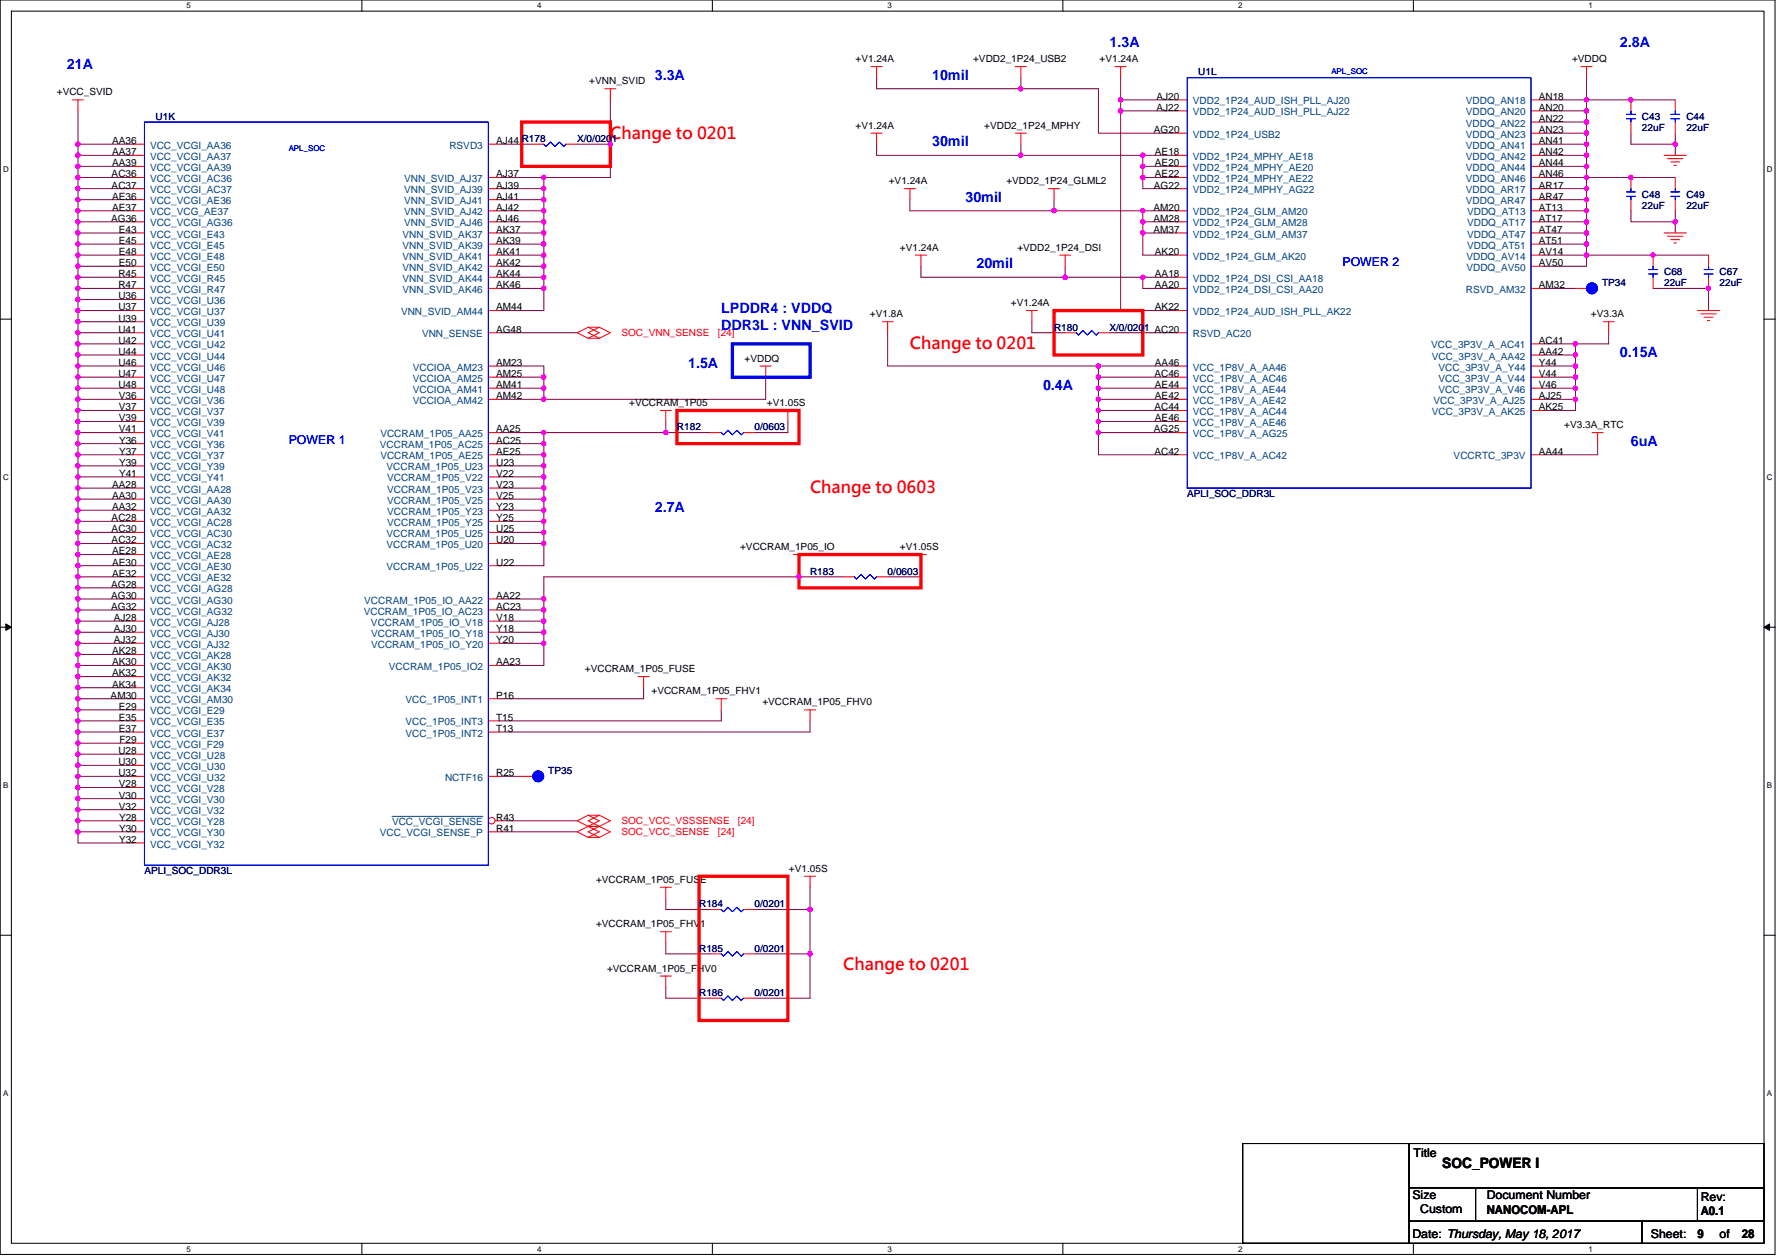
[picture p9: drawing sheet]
<svg xmlns="http://www.w3.org/2000/svg" width="297mm" height="210mm" viewBox="0 0 297 210" stroke-linecap="round" stroke-linejoin="round" font-family="sans-serif">
<path d="M0 0h296.7v209.7h-296.7zM1.9 1.9h293v206h-293z" fill="none" stroke="#000" stroke-width=".17"/>
<g fill="#fff">
<path d="M31.2 .2h.7v1.5h-.7z"/>
<path d="M31.2 208h.7v1.5h-.7z"/>
</g>
<path d="M60.5 0v1.9M60.5 207.9v1.8" fill="none" stroke="#000" stroke-width=".17"/>
<g fill="#fff">
<path d="M89.8 .2h.7v1.5h-.7z"/>
<path d="M89.8 208h.7v1.5h-.7z"/>
</g>
<path d="M119.1 0v1.9M119.1 207.9v1.8" fill="none" stroke="#000" stroke-width=".17"/>
<g fill="#fff">
<path d="M148.4 .2h.7v1.5h-.7z"/>
<path d="M148.4 208h.7v1.5h-.7z"/>
</g>
<path d="M177.7 0v1.9M177.7 207.9v1.8" fill="none" stroke="#000" stroke-width=".17"/>
<g fill="#fff">
<path d="M207 .2h.7v1.5h-.7z"/>
<path d="M207 208h.7v1.5h-.7z"/>
</g>
<path d="M236.3 0v1.9M236.3 207.9v1.8" fill="none" stroke="#000" stroke-width=".17"/>
<g fill="#fff">
<path d="M265.6 .2h.7v1.5h-.7z"/>
<path d="M265.6 208h.7v1.5h-.7z"/>
<path d="M.5 27.6h1v1.5h-1z"/>
<path d="M295.3 27.6h1v1.5h-1z"/>
<path d="M.5 79.1h1v1.5h-1z"/>
<path d="M295.3 79.1h1v1.5h-1z"/>
</g>
<path d="M0 53.4h1.9M294.9 53.4h1.8" fill="none" stroke="#000" stroke-width=".17"/>
<g fill="#fff">
<path d="M.5 130.6h.9v1.5h-.9z"/>
<path d="M295.3 130.6h.9v1.5h-.9z"/>
</g>
<path d="M0 104.9h1.9M294.9 104.9h1.8" fill="none" stroke="#000" stroke-width=".17"/>
<path d="M1 104.3l.9 .6-.9 .5zM294.9 104.9l.9-.6v1.1z" fill="#000" stroke="#000" stroke-width=".17"/>
<g fill="#fff">
<path d="M.5 182.1h.9v1.5h-.9z"/>
<path d="M295.3 182.1h.9v1.5h-.9z"/>
</g>
<path d="M0 156.4h1.9M294.9 156.4h1.8M207.7 191.2h27.8v16.7h-27.8zM235.5 198.6h11.2v5.6h-11.2zM235.5 191.2h59.4v7.4h-59.4zM246.7 198.6h48.2v5.6h-48.2zM283.7 198.6h11.2v5.6h-11.2zM235.5 204.2h39v3.7h-39zM274.5 204.2h20.4v3.7h-20.4z" fill="none" stroke="#000" stroke-width=".17"/>
<g fill="none" stroke="#800040" stroke-width=".17">
<path d="M13 18.5v5.6M102 16.7v7.4M146.5 13v1.8h24.1M170.6 14.8h13v7.5h13M170.6 13v1.8M187.3 16.7h9.3M187.3 13v3.7M187.3 16.7v1.8h9.3M187.3 18.5v33.4h9.3M257.8 18.5h7.4M257.8 16.7h7.4M265.2 18.5v1.9"/>
<path d="M265.2 13v3.7M265.2 16.7h14.8M265.2 16.7v1.8M13 24.1v1.9M13 24.1h9.3M13 26h9.3M13 27.8h9.3M13 29.7h9.3M13 31.5h9.3M13 33.4h9.3M13 35.2h9.3M13 37.1h9.3"/>
<path d="M13 38.9h9.3M13 26v1.8M13 27.8v1.9M13 29.7v1.8M13 31.5v1.9M13 33.4v1.8M13 35.2v1.9M13 37.1v1.8M13 38.9v1.9M83.5 29.7h7.4M83.5 31.5h7.4M83.5 33.4h7.4"/>
<path d="M83.5 35.2h7.4M83.5 37.1h7.4M83.5 38.9h7.4M83.5 24.1h5.5M90.9 29.7v1.8M90.9 31.5v1.9M90.9 33.4v1.8M90.9 35.2v1.9M90.9 38.9v1.9M90.9 37.1v1.8M96.5 24.1h5.5M102 24.1v5.6h-11.1"/>
<path d="M146.5 24.1v1.9h24.1M152.1 33.4v1.8h24.1M170.6 26h20.4v1.8M170.6 24.1v1.9M176.2 35.2h14.8v1.9M176.2 33.4v1.8M191 29.7v1.8h5.6M191 27.8v1.9M191 37.1v1.8M191 29.7h5.6M191 35.2h5.6M191 38.9v3.8h5.6"/>
<path d="M191 27.8h5.6M191 38.9h5.6M191 37.1h5.6M191 26h5.6M257.8 20.4h7.4M257.8 22.3h7.4M257.8 24.1h7.4M257.8 26h7.4M257.8 27.8h7.4M257.8 29.7h7.4M257.8 31.5h7.4M257.8 33.4h7.4"/>
<path d="M257.8 35.2h7.4M257.8 38.9h7.4M257.8 37.1h7.4M265.2 27.8v1.9M265.2 29.7v1.8M265.2 35.2v1.9M265.2 22.3v1.8M265.2 37.1v1.8M265.2 31.5v1.9M265.2 20.4v1.9M265.2 38.9v1.9M265.2 33.4v1.8"/>
<path d="M265.2 26v1.8M265.2 24.1v1.9M265.2 29.7h14.8M272.6 35.2v1.9h7.4M272.6 22.3v1.8h7.4v1.9M280 22.3v1.8M280 37.1v1.8M280 35.2v1.9M13 40.8h9.3M13 42.7h9.3M13 44.5h9.3M13 46.4h9.3"/>
<path d="M13 48.2h9.3M13 50.1h9.3M13 51.9h9.3M13 53.8h9.3M13 55.6h9.3M13 57.5h9.3M13 59.4h9.3M13 40.8v1.9M13 42.7v1.8M13 44.5v1.9M13 46.4v1.8M13 48.2v1.9"/>
<path d="M13 50.1v1.8M13 51.9v1.9M13 53.8v1.8M13 55.6v1.9M13 57.5v1.9M13 59.4v1.8M83.5 55.6h13M83.5 40.8h7.4M83.5 42.7h7.4M83.5 44.5h7.4M83.5 46.4h7.4M83.5 48.2h7.4"/>
<path d="M90.9 48.2v3.7h-7.4M90.9 40.8v1.9M90.9 42.7v1.8M90.9 44.5v1.9M90.9 46.4v1.8M148.4 55.6v5.6h35.2M153.9 44.5v1.9h24.2M172.5 53.8v1.8h5.6M178.1 44.5v1.9M178.1 46.4h12.9M185.5 55.6h11.1M191 46.4v1.8h5.6"/>
<path d="M191 46.4h5.6M257.8 40.8h7.4M257.8 42.7h7.4M257.8 48.2h5.6M257.8 57.5h5.6M257.8 59.4h5.6M263.4 57.5v1.9M263.4 59.4v1.8M265.2 40.8v1.9M265.2 42.7v1.8h-7.4M265.2 42.7h20.4M268.9 55.6v1.9h-5.5"/>
<path d="M276.3 48.2h9.3v3.7M13 61.2h9.3M13 63.1h9.3M13 64.9h9.3M13 66.8h9.3M13 68.6h9.3M13 70.5h9.3M13 72.3h9.3M13 74.2h9.3M13 76h9.3M13 77.9h9.3M13 79.7h9.3"/>
<path d="M13 61.2v1.9M13 63.1v1.8M13 64.9v1.9M13 66.8v1.8M13 68.6v1.9M13 70.5v1.8M13 72.3v1.9M13 74.2v1.8M13 76v1.9M13 77.9v1.8M13 79.7v1.9M83.5 61.2h7.4v1.9"/>
<path d="M83.5 66.8h7.4M83.5 64.9h7.4M83.5 63.1h7.4M83.5 74.2h7.4M83.5 76h7.4M83.5 77.9h7.4M83.5 79.7h7.4M83.5 72.3h7.4M90.9 64.9v1.9M90.9 63.1v1.8M90.9 74.2v1.8M90.9 76v1.9"/>
<path d="M90.9 77.9v1.8M90.9 79.7v1.9M90.9 72.3v1.9M90.9 72.3h20.4M111.3 72.3h7.4M111.3 70.5v1.8M128 63.1v3.7h-37.1M131.7 70.5v1.8h-5.6M183.6 63.1v1.8M183.6 64.9v1.9M183.6 68.6v1.9M183.6 66.8v1.8"/>
<path d="M183.6 70.5v1.8M183.6 61.2v1.9M183.6 72.3v3.7h13M183.6 61.2h13M183.6 63.1h13M183.6 64.9h13M183.6 66.8h13M183.6 68.6h13M183.6 70.5h13M183.6 72.3h13M257.8 61.2h5.6M257.8 63.1h5.6"/>
<path d="M257.8 64.9h5.6M257.8 66.8h5.6M263.4 66.8v1.8h-5.6M263.4 64.9v1.9M263.4 63.1v1.8M263.4 61.2v1.9M267.1 74.2v1.8h-9.3M13 81.6h9.3M13 83.4h9.3M13 85.3h9.3M13 87.2h9.3M13 89h9.3"/>
<path d="M13 90.9h9.3M13 92.7h9.3M13 94.6h9.3M13 96.4h9.3M13 98.3h9.3M13 81.6v1.8M13 83.4v1.9M13 85.3v1.9M13 87.2v1.8M13 89v1.9M13 90.9v1.8M13 92.7v1.9"/>
<path d="M13 94.6v1.8M13 96.4v1.9M13 98.3v1.8M83.5 81.6h7.4M83.5 83.4h7.4M83.5 85.3h7.4M83.5 87.2h7.4M83.5 89h7.4M83.5 90.9h7.4M90.9 81.6v1.8M90.9 83.4v1.9M90.9 85.3v1.9"/>
<path d="M90.9 87.2v1.8M90.9 89v1.9M90.9 90.9v3.7h-7.4M133.6 96.4h-42.7v3.7M133.6 94.6v1.8M133.6 96.4h7.4M153.9 94.6v1.8h-5.5M13 100.1h9.3M13 102h9.3M13 103.8h9.3M13 105.7h9.3M13 107.5h9.3"/>
<path d="M13 109.4h9.3M13 111.3h9.3M13 113.1h9.3M13 115h9.3M13 116.8h9.3M13 118.7h9.3M13 100.1v1.9M13 102v1.8M13 103.8v1.9M13 105.7v1.8M13 107.5v1.9M13 109.4v1.9"/>
<path d="M13 111.3v1.8M13 113.1v1.9M13 115v1.8M13 116.8v1.9M13 118.7v1.8M83.5 100.1h7.4M83.5 102h7.4M83.5 103.8h7.4M83.5 105.7h7.4M83.5 107.5h7.4M90.9 100.1v1.9M90.9 103.8v1.9"/>
<path d="M90.9 105.7v1.8M90.9 107.5v3.8h-7.4M90.9 102v1.8M107.6 115v1.8h-24.1M120.6 118.7v1.8h-37.1M13 120.5h9.3M13 122.4h9.3M13 124.2h9.3M13 126.1h9.3M13 128h9.3M13 129.8h9.3M13 131.7h9.3"/>
<path d="M13 133.5h9.3M13 135.4h9.3M13 137.2h9.3M13 139.1h9.3M13 139.1v1.8h9.3M13 120.5v1.9M13 122.4v1.8M13 124.2v1.9M13 126.1v1.9M13 128v1.8M13 129.8v1.9M13 131.7v1.8"/>
<path d="M13 133.5v1.9M13 135.4v1.8M13 137.2v1.9M83.5 137.2h13M83.5 139.1h13M83.5 129.8h3.7M135.4 120.5v1.9h-51.9M111.3 150.2v1.9h7.4M111.3 157.6v1.9h7.4M126.1 152.1h9.3M126.1 159.5h9.3v7.4h-9.3M135.4 152.1v7.4"/>
<path d="M135.4 148.3v3.8M111.3 165v1.9h7.4"/>
</g>
<g fill="#f0f" stroke="#f0f" stroke-width=".17">
<circle cx="13" cy="46.4" r=".36"/>
<circle cx="13" cy="48.2" r=".37"/>
<circle cx="13" cy="57.5" r=".37"/>
<circle cx="13" cy="72.3" r=".36"/>
<circle cx="13" cy="74.2" r=".36"/>
<circle cx="13" cy="90.8" r=".36"/>
<circle cx="13" cy="98.3" r=".36"/>
<circle cx="13" cy="102" r=".36"/>
<circle cx="13" cy="118.7" r=".36"/>
<circle cx="13" cy="126.1" r=".36"/>
<circle cx="13" cy="137.2" r=".36"/>
<circle cx="13" cy="139.1" r=".36"/>
<circle cx="13" cy="25.9" r=".36"/>
<circle cx="13" cy="24.1" r=".36"/>
<circle cx="13" cy="29.7" r=".37"/>
<circle cx="13" cy="27.8" r=".36"/>
<circle cx="13" cy="31.5" r=".36"/>
<circle cx="13" cy="33.4" r=".36"/>
<circle cx="13" cy="37.1" r=".36"/>
<circle cx="13" cy="35.2" r=".36"/>
<circle cx="13" cy="38.9" r=".37"/>
<circle cx="13" cy="42.6" r=".36"/>
<circle cx="13" cy="40.8" r=".36"/>
<circle cx="13" cy="44.5" r=".36"/>
<circle cx="13" cy="51.9" r=".36"/>
<circle cx="13" cy="50.1" r=".36"/>
<circle cx="13" cy="55.6" r=".36"/>
<circle cx="13" cy="53.8" r=".36"/>
<circle cx="13" cy="61.2" r=".36"/>
<circle cx="13" cy="59.3" r=".36"/>
<circle cx="13" cy="64.9" r=".36"/>
<circle cx="13" cy="63" r=".36"/>
<circle cx="13" cy="66.7" r=".37"/>
<circle cx="13" cy="70.5" r=".36"/>
<circle cx="13" cy="68.6" r=".36"/>
<circle cx="13" cy="77.9" r=".36"/>
<circle cx="13" cy="76" r=".37"/>
<circle cx="13" cy="81.6" r=".36"/>
<circle cx="13" cy="79.7" r=".36"/>
<circle cx="13" cy="83.4" r=".36"/>
<circle cx="13" cy="87.1" r=".36"/>
<circle cx="13" cy="85.3" r=".37"/>
<circle cx="13" cy="89" r=".36"/>
<circle cx="13" cy="94.6" r=".37"/>
<circle cx="13" cy="92.7" r=".36"/>
<circle cx="13" cy="96.4" r=".36"/>
<circle cx="13" cy="100.1" r=".36"/>
<circle cx="13" cy="103.8" r=".37"/>
<circle cx="13" cy="107.5" r=".36"/>
<circle cx="13" cy="105.7" r=".36"/>
<circle cx="13" cy="109.4" r=".36"/>
<circle cx="13" cy="113.1" r=".37"/>
<circle cx="13" cy="111.2" r=".36"/>
<circle cx="13" cy="116.8" r=".36"/>
<circle cx="13" cy="115" r=".36"/>
<circle cx="13" cy="120.5" r=".36"/>
<circle cx="13" cy="124.2" r=".36"/>
<circle cx="13" cy="122.4" r=".37"/>
<circle cx="13" cy="127.9" r=".36"/>
<circle cx="13" cy="129.8" r=".36"/>
<circle cx="13" cy="133.5" r=".36"/>
<circle cx="13" cy="131.6" r=".37"/>
<circle cx="13" cy="135.4" r=".36"/>
<circle cx="90.9" cy="64.9" r=".36"/>
<circle cx="90.9" cy="63" r=".36"/>
<circle cx="90.9" cy="76" r=".37"/>
<circle cx="90.9" cy="77.9" r=".36"/>
<circle cx="90.9" cy="83.4" r=".36"/>
<circle cx="90.9" cy="85.3" r=".37"/>
<circle cx="90.9" cy="87.1" r=".36"/>
<circle cx="90.9" cy="89" r=".36"/>
<circle cx="90.9" cy="90.8" r=".36"/>
<circle cx="90.9" cy="81.6" r=".36"/>
<circle cx="90.9" cy="79.7" r=".36"/>
<circle cx="90.9" cy="100.1" r=".36"/>
<circle cx="90.9" cy="102" r=".36"/>
<circle cx="90.9" cy="103.8" r=".37"/>
<circle cx="90.9" cy="107.5" r=".36"/>
<circle cx="90.9" cy="105.7" r=".36"/>
<circle cx="90.9" cy="29.7" r=".37"/>
<circle cx="90.9" cy="33.4" r=".36"/>
<circle cx="90.9" cy="31.5" r=".36"/>
<circle cx="90.9" cy="35.2" r=".36"/>
<circle cx="90.9" cy="40.8" r=".36"/>
<circle cx="90.9" cy="42.6" r=".36"/>
<circle cx="90.9" cy="44.5" r=".36"/>
<circle cx="90.9" cy="48.2" r=".37"/>
<circle cx="90.9" cy="46.4" r=".36"/>
<circle cx="90.9" cy="38.9" r=".37"/>
<circle cx="90.9" cy="37.1" r=".36"/>
<circle cx="135.4" cy="159.5" r=".37"/>
<circle cx="135.4" cy="152" r=".36"/>
<circle cx="133.5" cy="96.4" r=".36"/>
<circle cx="90.9" cy="66.7" r=".37"/>
<circle cx="102" cy="24.1" r=".36"/>
<circle cx="170.6" cy="25.9" r=".36"/>
<circle cx="265.2" cy="18.5" r=".36"/>
<circle cx="265.2" cy="40.8" r=".36"/>
<circle cx="187.3" cy="16.7" r=".37"/>
<circle cx="265.2" cy="16.7" r=".36"/>
<circle cx="265.2" cy="20.4" r=".37"/>
<circle cx="265.2" cy="27.8" r=".36"/>
<circle cx="265.2" cy="31.5" r=".36"/>
<circle cx="265.2" cy="29.7" r=".37"/>
<circle cx="265.2" cy="42.6" r=".36"/>
<circle cx="263.3" cy="64.9" r=".36"/>
<circle cx="263.3" cy="59.3" r=".36"/>
<circle cx="263.3" cy="57.5" r=".37"/>
<circle cx="263.3" cy="66.7" r=".37"/>
<circle cx="187.3" cy="18.5" r=".37"/>
<circle cx="183.6" cy="61.2" r=".36"/>
<circle cx="183.6" cy="72.3" r=".36"/>
<circle cx="183.6" cy="64.9" r=".36"/>
<circle cx="183.6" cy="66.7" r=".37"/>
<circle cx="191" cy="29.7" r=".37"/>
<circle cx="191" cy="27.8" r=".36"/>
<circle cx="191" cy="35.2" r=".36"/>
<circle cx="191" cy="25.9" r=".36"/>
<circle cx="265.2" cy="25.9" r=".36"/>
<circle cx="265.2" cy="24.1" r=".36"/>
<circle cx="265.2" cy="37.1" r=".36"/>
<circle cx="265.2" cy="35.2" r=".36"/>
<circle cx="265.2" cy="22.2" r=".36"/>
<circle cx="191" cy="38.9" r=".37"/>
<circle cx="191" cy="37.1" r=".36"/>
<circle cx="183.6" cy="68.6" r=".36"/>
<circle cx="265.2" cy="38.9" r=".37"/>
<circle cx="170.6" cy="14.8" r=".36"/>
<circle cx="90.9" cy="74.2" r=".36"/>
<circle cx="90.9" cy="72.3" r=".36"/>
<circle cx="111.3" cy="72.3" r=".36"/>
<circle cx="263.3" cy="63" r=".36"/>
<circle cx="263.3" cy="61.2" r=".36"/>
<circle cx="265.2" cy="33.4" r=".36"/>
<circle cx="183.6" cy="70.5" r=".36"/>
<circle cx="183.6" cy="63" r=".36"/>
<circle cx="191" cy="46.4" r=".36"/>
<circle cx="178" cy="46.4" r=".37"/>
<circle cx="176.2" cy="35.2" r=".36"/>
<circle cx="272.6" cy="16.7" r=".36"/>
<circle cx="272.6" cy="29.7" r=".37"/>
<circle cx="280" cy="24.1" r=".37"/>
<circle cx="280" cy="37.1" r=".37"/>
<circle cx="276.3" cy="42.6" r=".36"/>
<circle cx="285.6" cy="48.2" r=".37"/>
</g>
<g fill="none" stroke="#f00" stroke-width=".17">
<path d="M12.1 16.7h1.8M13 16.7v1.8M101.1 14.8h1.9M102 14.8v1.9M145.6 11.1h1.9M146.5 11.1v1.9M169.7 11.1h1.9M170.6 11.1v1.9M186.4 11.1h1.9M187.3 11.1v1.9M196.6 16.7h1.9M196.6 18.5h1.9"/>
<path d="M255.9 16.7h1.9M255.9 18.5h1.9M264.3 11.1h1.8M265.2 11.1v1.9M280 16.7v1.8M22.3 26h1.8M22.3 27.8h1.8M22.3 29.7h1.8M22.3 31.5h1.8M22.3 35.2h1.8M22.3 37.1h1.8M22.3 38.9h1.8"/>
<path d="M22.3 24.1h1.8M22.3 33.4h1.8M81.6 29.7h1.9M81.6 31.5h1.9M81.6 35.2h1.9M81.6 37.1h1.9M81.6 38.9h1.9M81.6 24.1h1.9M81.6 33.4h1.9M89 24.1h1.9M94.6 24.1h1.9M145.6 22.3h1.9"/>
<path d="M146.5 22.3v1.8M151.2 31.5h1.8M152.1 31.5v1.9M169.7 22.3h1.9M170.6 22.3v1.8M175.3 31.5h1.8M176.2 31.5v1.9M196.6 22.3h1.9M196.6 26h1.9M196.6 27.8h1.9M196.6 29.7h1.9M196.6 31.5h1.9"/>
<path d="M196.6 35.2h1.9M196.6 37.1h1.9M196.6 38.9h1.9M255.9 22.3h1.9M255.9 26h1.9M255.9 27.8h1.9M255.9 29.7h1.9M255.9 31.5h1.9M255.9 35.2h1.9M255.9 37.1h1.9M255.9 38.9h1.9M255.9 20.4h1.9"/>
<path d="M255.9 24.1h1.9M255.9 33.4h1.9M278.2 26h3.7M278.2 38.9h3.7M278.7 26.5h2.6M278.7 39.5h2.6M279.3 27.1h1.5M279.8 27.6h.4M280 20.4v1.9M280 29.7v1.8M280 33.4v1.8M22.3 42.7h1.8"/>
<path d="M22.3 46.4h1.8M22.3 48.2h1.8M22.3 51.9h1.8M22.3 55.6h1.8M22.3 40.8h1.8M22.3 44.5h1.8M22.3 59.4h1.8M22.3 57.5h1.8M22.3 50.1h1.8M22.3 53.8h1.8M81.6 42.7h1.9M81.6 46.4h1.9"/>
<path d="M81.6 48.2h1.9M81.6 51.9h1.9M81.6 40.8h1.9M81.6 44.5h1.9M98.3 54.7l-1.8 .9 1.8 1h1.9M98.3 54.7l1.9 .9-1.9 1M98.3 54.7h1.9l1.8 .9-1.8 1M100.2 54.7l-1.9 .9 1.9 1M147.5 53.8h1.8M148.4 53.8v1.8M153 42.7h1.9M153.9 42.7v1.8"/>
<path d="M171.6 51.9h1.8M172.5 51.9v1.9M177.1 42.7h1.9M178.1 55.6h1.8M178.1 42.7v1.8M183.6 55.6h1.9M196.6 42.7h1.9M196.6 46.4h1.9M196.6 48.2h1.9M196.6 51.9h1.9M196.6 55.6h1.9M255.9 42.7h1.9"/>
<path d="M255.9 48.2h1.9M255.9 40.8h1.9M255.9 44.5h1.9M255.9 59.4h1.9M255.9 57.5h1.9M263.4 48.2h1.8M268 53.8h1.8M268.9 53.8v1.8M276.3 42.7v1.8M276.3 46.4v1.8M279.3 40.1h1.5M279.8 40.6h.4"/>
<path d="M283.7 51.9h3.7M284.3 52.5h2.6M284.9 53h1.4M285.4 53.6h.4M285.6 42.7v1.8M285.6 46.4v1.8M22.3 66.8h1.8M22.3 64.9h1.8M22.3 61.2h1.8M22.3 76h1.8M22.3 68.6h1.8M22.3 63.1h1.8"/>
<path d="M22.3 70.5h1.8M22.3 72.3h1.8M22.3 74.2h1.8M22.3 77.9h1.8M22.3 79.7h1.8M81.6 66.8h1.9M81.6 64.9h1.9M81.6 61.2h1.9M81.6 76h1.9M81.6 63.1h1.9M81.6 72.3h1.9M81.6 74.2h1.9"/>
<path d="M81.6 77.9h1.9M81.6 79.7h1.9M110.4 68.6h1.8M111.3 68.6v1.9M127.1 61.2h1.8M128 61.2v1.9M130.8 68.6h1.8M131.7 68.6v1.9M196.6 66.8h1.9M196.6 64.9h1.9M196.6 61.2h1.9M196.6 76h1.9"/>
<path d="M196.6 68.6h1.9M196.6 63.1h1.9M196.6 70.5h1.9M196.6 72.3h1.9M255.9 66.8h1.9M255.9 64.9h1.9M255.9 61.2h1.9M255.9 76h1.9M255.9 68.6h1.9M255.9 63.1h1.9M266.1 72.3h1.9M267.1 72.3v1.9"/>
<path d="M22.3 96.4h1.8M22.3 81.6h1.8M22.3 83.4h1.8M22.3 85.3h1.8M22.3 87.2h1.8M22.3 89h1.8M22.3 90.9h1.8M22.3 92.7h1.8M22.3 94.6h1.8M22.3 98.3h1.8M81.6 81.6h1.9M81.6 83.4h1.9"/>
<path d="M81.6 85.3h1.9M81.6 87.2h1.9M81.6 89h1.9M81.6 90.9h1.9M81.6 94.6h1.9M132.6 92.7h1.9M133.6 92.7v1.9M141 96.4h1.8M146.5 96.4h1.9M153 92.7h1.9M153.9 92.7v1.9M22.3 115h1.8"/>
<path d="M22.3 100.1h1.8M22.3 102h1.8M22.3 103.8h1.8M22.3 105.7h1.8M22.3 107.5h1.8M22.3 109.4h1.8M22.3 111.3h1.8M22.3 113.1h1.8M22.3 116.8h1.8M22.3 118.7h1.8M106.7 113.1h1.8M107.6 113.1v1.9"/>
<path d="M119.7 116.8h1.8M120.6 116.8v1.9M134.5 118.7h1.8M135.4 118.7v1.8M22.3 124.2h1.8M22.3 120.5h1.8M22.3 122.4h1.8M22.3 126.1h1.8M22.3 128h1.8M22.3 129.8h1.8M22.3 131.7h1.8M22.3 133.5h1.8"/>
<path d="M22.3 135.4h1.8M22.3 137.2h1.8M22.3 139.1h1.8M98.3 138.2l-1.8 .9 1.8 .9h1.9M98.3 138.2l1.9 .9-1.9 .9M98.3 136.3l-1.8 .9 1.8 1h1.9M98.3 136.3l1.9 .9-1.9 1M98.3 138.2h1.9l1.8 .9-1.8 .9M98.3 136.3h1.9l1.8 .9-1.8 1M100.2 138.2l-1.9 .9 1.9 .9M100.2 136.3l-1.9 .9 1.9 1M22.3 140.9h1.8"/>
<path d="M110.4 148.3h1.8M110.4 155.8h1.8M111.3 148.3v1.9M111.3 155.8v1.8M118.7 159.5h1.9M124.3 159.5h1.8M134.5 146.5h1.8M135.4 146.5v1.8M110.4 163.2h1.8M111.3 163.2v1.8"/>
</g>
<path d="M122.4 57.5h13v5.6h-13z" fill="none" stroke="#00f" stroke-width=".55"/>
<path d="M87.2 20.4h14.8v7.4h-14.8zM176.2 51.9h14.8v7.5h-14.8zM113.2 68.6h20.4v5.6h-20.4zM133.6 92.7h20.3v5.6h-20.3zM116.9 146.5h14.8v24.1h-14.8z" fill="none" stroke="#f00" stroke-width=".55"/>
<g fill="none" stroke="#00f" stroke-width=".17">
<path d="M198.5 13h57.4v68.6h-57.4zM279.3 19.1h1.5M279.3 19.9h1.5M280 18.5v.6M280 19.9v.5M94.6 24.1l-.4 .4-.7-.8-.8 .8-.7-.8-.7 .8-.4-.4M279.3 32.1h1.5M279.3 32.8h1.5M280 31.5v.6M280 32.8v.6M183.6 55.6l-.4 .4-.7-.7-.7 .7-.8-.7-.7 .7-.4-.4M275.6 45.1h1.5"/>
<path d="M275.6 45.8h1.5M276.3 44.5v.6M276.3 45.8v.6M284.9 45.1h1.4M284.9 45.8h1.4M285.6 44.5v.6M285.6 45.8v.6M142.8 96.4l.4 .4 .7-.7 .8 .7 .7-.7 .8 .7 .3-.4M120.6 159.5l.3 .4 .8-.8 .7 .8 .8-.8 .7 .8 .4-.4"/>
</g>
<circle cx="266.1" cy="48.2" r=".92" fill="#00f" stroke="#00f" stroke-width=".17"/>
<circle cx="82.2" cy="137.2" r=".55" fill="#fff" stroke="#f00" stroke-width=".17"/>
<g fill="none" stroke="#f00" stroke-width=".17">
<path d="M272.6 16.7v1.8M272.6 20.4v1.9M272.6 29.7v1.8M272.6 33.4v1.8M81.6 55.6h1.9M118.7 72.3h1.9M124.3 72.3h1.8M81.6 100.1h1.9M81.6 102h1.9M81.6 103.8h1.9M81.6 105.7h1.9M81.6 107.5h1.9"/>
<path d="M81.6 116.8h1.9M81.6 111.3h1.9M81.6 139.1h1.9M81.6 120.5h1.9M81.6 122.4h1.9M81.6 129.8h1.9M82.8 137.2h.7M87.2 129.8h1.8M118.7 152.1h1.9M124.3 152.1h1.8M118.7 166.9h1.9M124.3 166.9h1.8"/>
</g>
<path d="M65.5 136.5h15.2" fill="none" stroke="#004080" stroke-width=".17"/>
<path d="M271.9 19.1h1.5M271.9 19.9h1.5M272.6 18.5v.6M272.6 19.9v.5M24.1 20.4h57.5v124.2h-57.5zM271.9 32.1h1.5M271.9 32.8h1.5M272.6 31.5v.6M272.6 32.8v.6M124.3 72.3l-.4 .4-.7-.8-.8 .8-.7-.8-.8 .8-.3-.4M120.6 152.1l.3 .3 .8-.7 .7 .7 .8-.7 .7 .7 .4-.3M120.6 166.9l.3 .4 .8-.8 .7 .8 .8-.8 .7 .8 .4-.4" fill="none" stroke="#00f" stroke-width=".17"/>
<circle cx="90" cy="129.8" r=".92" fill="#00f" stroke="#00f" stroke-width=".17"/>
<g fill="#f0f" stroke="#f0f" stroke-width=".17">
<circle cx="13" cy="46.4" r=".36"/>
<circle cx="13" cy="48.2" r=".37"/>
<circle cx="13" cy="57.5" r=".37"/>
<circle cx="13" cy="72.3" r=".36"/>
<circle cx="13" cy="74.2" r=".36"/>
<circle cx="13" cy="90.8" r=".36"/>
<circle cx="13" cy="98.3" r=".36"/>
<circle cx="13" cy="102" r=".36"/>
<circle cx="13" cy="118.7" r=".36"/>
<circle cx="13" cy="126.1" r=".36"/>
<circle cx="13" cy="137.2" r=".36"/>
<circle cx="13" cy="139.1" r=".36"/>
<circle cx="13" cy="25.9" r=".36"/>
<circle cx="13" cy="24.1" r=".36"/>
<circle cx="13" cy="29.7" r=".37"/>
<circle cx="13" cy="27.8" r=".36"/>
<circle cx="13" cy="31.5" r=".36"/>
<circle cx="13" cy="33.4" r=".36"/>
<circle cx="13" cy="37.1" r=".36"/>
<circle cx="13" cy="35.2" r=".36"/>
<circle cx="13" cy="38.9" r=".37"/>
<circle cx="13" cy="42.6" r=".36"/>
<circle cx="13" cy="40.8" r=".36"/>
<circle cx="13" cy="44.5" r=".36"/>
<circle cx="13" cy="51.9" r=".36"/>
<circle cx="13" cy="50.1" r=".36"/>
<circle cx="13" cy="55.6" r=".36"/>
<circle cx="13" cy="53.8" r=".36"/>
<circle cx="13" cy="61.2" r=".36"/>
<circle cx="13" cy="59.3" r=".36"/>
<circle cx="13" cy="64.9" r=".36"/>
<circle cx="13" cy="63" r=".36"/>
<circle cx="13" cy="66.7" r=".37"/>
<circle cx="13" cy="70.5" r=".36"/>
<circle cx="13" cy="68.6" r=".36"/>
<circle cx="13" cy="77.9" r=".36"/>
<circle cx="13" cy="76" r=".37"/>
<circle cx="13" cy="81.6" r=".36"/>
<circle cx="13" cy="79.7" r=".36"/>
<circle cx="13" cy="83.4" r=".36"/>
<circle cx="13" cy="87.1" r=".36"/>
<circle cx="13" cy="85.3" r=".37"/>
<circle cx="13" cy="89" r=".36"/>
<circle cx="13" cy="94.6" r=".37"/>
<circle cx="13" cy="92.7" r=".36"/>
<circle cx="13" cy="96.4" r=".36"/>
<circle cx="13" cy="100.1" r=".36"/>
<circle cx="13" cy="103.8" r=".37"/>
<circle cx="13" cy="107.5" r=".36"/>
<circle cx="13" cy="105.7" r=".36"/>
<circle cx="13" cy="109.4" r=".36"/>
<circle cx="13" cy="113.1" r=".37"/>
<circle cx="13" cy="111.2" r=".36"/>
<circle cx="13" cy="116.8" r=".36"/>
<circle cx="13" cy="115" r=".36"/>
<circle cx="13" cy="120.5" r=".36"/>
<circle cx="13" cy="124.2" r=".36"/>
<circle cx="13" cy="122.4" r=".37"/>
<circle cx="13" cy="127.9" r=".36"/>
<circle cx="13" cy="129.8" r=".36"/>
<circle cx="13" cy="133.5" r=".36"/>
<circle cx="13" cy="131.6" r=".37"/>
<circle cx="13" cy="135.4" r=".36"/>
<circle cx="90.9" cy="64.9" r=".36"/>
<circle cx="90.9" cy="63" r=".36"/>
<circle cx="90.9" cy="76" r=".37"/>
<circle cx="90.9" cy="77.9" r=".36"/>
<circle cx="90.9" cy="83.4" r=".36"/>
<circle cx="90.9" cy="85.3" r=".37"/>
<circle cx="90.9" cy="87.1" r=".36"/>
<circle cx="90.9" cy="89" r=".36"/>
<circle cx="90.9" cy="90.8" r=".36"/>
<circle cx="90.9" cy="81.6" r=".36"/>
<circle cx="90.9" cy="79.7" r=".36"/>
<circle cx="90.9" cy="100.1" r=".36"/>
<circle cx="90.9" cy="102" r=".36"/>
<circle cx="90.9" cy="103.8" r=".37"/>
<circle cx="90.9" cy="107.5" r=".36"/>
<circle cx="90.9" cy="105.7" r=".36"/>
<circle cx="90.9" cy="29.7" r=".37"/>
<circle cx="90.9" cy="33.4" r=".36"/>
<circle cx="90.9" cy="31.5" r=".36"/>
<circle cx="90.9" cy="35.2" r=".36"/>
<circle cx="90.9" cy="40.8" r=".36"/>
<circle cx="90.9" cy="42.6" r=".36"/>
<circle cx="90.9" cy="44.5" r=".36"/>
<circle cx="90.9" cy="48.2" r=".37"/>
<circle cx="90.9" cy="46.4" r=".36"/>
<circle cx="90.9" cy="38.9" r=".37"/>
<circle cx="90.9" cy="37.1" r=".36"/>
<circle cx="135.4" cy="159.5" r=".37"/>
<circle cx="135.4" cy="152" r=".36"/>
<circle cx="133.5" cy="96.4" r=".36"/>
<circle cx="90.9" cy="66.7" r=".37"/>
<circle cx="102" cy="24.1" r=".36"/>
<circle cx="170.6" cy="25.9" r=".36"/>
<circle cx="265.2" cy="18.5" r=".36"/>
<circle cx="265.2" cy="40.8" r=".36"/>
<circle cx="187.3" cy="16.7" r=".37"/>
<circle cx="265.2" cy="16.7" r=".36"/>
<circle cx="265.2" cy="20.4" r=".37"/>
<circle cx="265.2" cy="27.8" r=".36"/>
<circle cx="265.2" cy="31.5" r=".36"/>
<circle cx="265.2" cy="29.7" r=".37"/>
<circle cx="265.2" cy="42.6" r=".36"/>
<circle cx="263.3" cy="64.9" r=".36"/>
<circle cx="263.3" cy="59.3" r=".36"/>
<circle cx="263.3" cy="57.5" r=".37"/>
<circle cx="263.3" cy="66.7" r=".37"/>
<circle cx="187.3" cy="18.5" r=".37"/>
<circle cx="183.6" cy="61.2" r=".36"/>
<circle cx="183.6" cy="72.3" r=".36"/>
<circle cx="183.6" cy="64.9" r=".36"/>
<circle cx="183.6" cy="66.7" r=".37"/>
<circle cx="191" cy="29.7" r=".37"/>
<circle cx="191" cy="27.8" r=".36"/>
<circle cx="191" cy="35.2" r=".36"/>
<circle cx="191" cy="25.9" r=".36"/>
<circle cx="265.2" cy="25.9" r=".36"/>
<circle cx="265.2" cy="24.1" r=".36"/>
<circle cx="265.2" cy="37.1" r=".36"/>
<circle cx="265.2" cy="35.2" r=".36"/>
<circle cx="265.2" cy="22.2" r=".36"/>
<circle cx="191" cy="38.9" r=".37"/>
<circle cx="191" cy="37.1" r=".36"/>
<circle cx="183.6" cy="68.6" r=".36"/>
<circle cx="265.2" cy="38.9" r=".37"/>
<circle cx="170.6" cy="14.8" r=".36"/>
<circle cx="90.9" cy="74.2" r=".36"/>
<circle cx="90.9" cy="72.3" r=".36"/>
<circle cx="111.3" cy="72.3" r=".36"/>
<circle cx="263.3" cy="63" r=".36"/>
<circle cx="263.3" cy="61.2" r=".36"/>
<circle cx="265.2" cy="33.4" r=".36"/>
<circle cx="183.6" cy="70.5" r=".36"/>
<circle cx="183.6" cy="63" r=".36"/>
<circle cx="191" cy="46.4" r=".36"/>
<circle cx="178" cy="46.4" r=".37"/>
<circle cx="176.2" cy="35.2" r=".36"/>
<circle cx="272.6" cy="16.7" r=".36"/>
<circle cx="272.6" cy="29.7" r=".37"/>
<circle cx="280" cy="24.1" r=".37"/>
<circle cx="280" cy="37.1" r=".37"/>
<circle cx="276.3" cy="42.6" r=".36"/>
<circle cx="285.6" cy="48.2" r=".37"/>
</g>
<g font-size="2.8" fill="#f00">
<text x="102" y="23.2">Change to 0201</text>
<text x="152.1" y="58.4">Change to 0201</text>
<text x="135.4" y="82.5">Change to 0603</text>
<text x="141" y="162.2">Change to 0201</text>
</g>
<g font-size="2.4" fill="#00f">
<text x="11.2" y="11.5">21A</text>
<text x="185.5" y="7.8">1.3A</text>
<text x="270.8" y="7.8">2.8A</text>
<text x="109.4" y="13.4">3.3A</text>
<text x="155.8" y="13.4">10mil</text>
<text x="155.8" y="24.5">30mil</text>
<text x="161.4" y="33.8">30mil</text>
<text x="163.2" y="44.9">20mil</text>
<text x="120.6" y="52.3">LPDDR4 : VDDQ</text>
<text x="120.6" y="55.1">DDR3L : VNN_SVID</text>
<text x="270.8" y="59.7">0.15A</text>
<text x="115" y="61.6">1.5A</text>
<text x="174.3" y="65.3">0.4A</text>
<text x="272.6" y="74.5">6uA</text>
<text x="109.4" y="85.7">2.7A</text>
</g>
<text font-size="2.4" x="241.1" y="195.3">SOC_POWER I</text>
<g font-size="2" fill="#00f">
<text x="224.4" y="44.5">POWER 2</text>
<text x="48.3" y="74.1">POWER 1</text>
</g>
<g font-size="2">
<text x="236.3" y="193.4">Title</text>
<text x="236.1" y="200.4">Size</text>
<text x="237.4" y="202.8">Custom</text>
<text x="248.5" y="200.4">Document Number</text>
<text x="248.5" y="202.9">NANOCOM-APL</text>
<text x="284.3" y="200.8">Rev:</text>
<text x="284.3" y="203.1">A0.1</text>
<text x="236.1" y="206.9">Date: Thursday, May 18, 2017</text>
<text x="275.9" y="206.9">Sheet:</text>
<text x="283.7" y="207">9</text>
<text x="287.4" y="206.9">of</text>
<text x="291.2" y="207">28</text>
</g>
<g font-size="1.7">
<text x="143" y="10.4">+V1.24A</text>
<text x="162.7" y="10.4">+VDD2_1P24_USB2</text>
<text x="183.8" y="10.4">+V1.24A</text>
<text x="262.8" y="10.4">+VDDQ</text>
<text x="9.5" y="16">+VCC_SVID</text>
<text x="98.5" y="14.1">+VNN_SVID</text>
<text x="193.3" y="16.7">AJ20</text>
<text x="257.2" y="16.7">AN18</text>
<text x="143" y="21.5">+V1.24A</text>
<text x="164.5" y="21.5">+VDD2_1P24_MPHY</text>
<text x="192.9" y="22.2">AG20</text>
<text x="193.3" y="18.5">AJ22</text>
<text x="257.2" y="18.5">AN20</text>
<text x="257.2" y="20.4">AN22</text>
<text x="257.2" y="22.2">AN23</text>
<text x="18.7" y="29.7">AC36</text>
<text x="18.8" y="24.1">AA36</text>
<text x="18.8" y="26">AA37</text>
<text x="18.8" y="27.8">AA39</text>
<text x="82.9" y="29.7">AJ37</text>
<text x="82.9" y="24.1">AJ44 R178</text>
<text x="193.1" y="26">AE18</text>
<text x="193.1" y="27.8">AE20</text>
<text x="193.1" y="29.7">AE22</text>
<text x="257.2" y="24.1">AN41</text>
<text x="257.2" y="26">AN42</text>
<text x="257.2" y="27.8">AN44</text>
<text x="257.2" y="29.7">AN46</text>
<text x="18.7" y="31.5">AC37</text>
<text x="18.8" y="33.4">AE36</text>
<text x="18.8" y="35.2">AE37</text>
<text x="82.9" y="31.5">AJ39</text>
<text x="82.9" y="33.4">AJ41</text>
<text x="82.9" y="35.2">AJ42</text>
<text x="148.6" y="30.8">+V1.24A</text>
<text x="168.2" y="30.8">+VDD2_1P24_GLML2</text>
<text x="192.8" y="35.2">AM20</text>
<text x="192.9" y="31.5">AG22</text>
<text x="257.2" y="35.2">AT13</text>
<text x="257.2" y="31.5">AR17</text>
<text x="257.2" y="33.4">AR47</text>
<text x="18.6" y="37.1">AG36</text>
<text x="19.9" y="40.8">E45</text>
<text x="19.9" y="38.9">E43</text>
<text x="82.9" y="38.9">AK37</text>
<text x="82.9" y="40.8">AK39</text>
<text x="82.9" y="37.1">AJ46</text>
<text x="150.4" y="41.9">+V1.24A</text>
<text x="170.1" y="41.9">+VDD2_1P24_DSI</text>
<text x="192.8" y="37.1">AM28</text>
<text x="192.8" y="38.9">AM37</text>
<text x="257.2" y="37.1">AT17</text>
<text x="257.2" y="38.9">AT47</text>
<text x="257.2" y="40.8">AT51</text>
<text x="19.8" y="46.3">R45</text>
<text x="19.9" y="42.6">E48</text>
<text x="19.9" y="44.5">E50</text>
<text x="82.9" y="42.6">AK41</text>
<text x="82.9" y="44.5">AK42</text>
<text x="82.9" y="46.3">AK44</text>
<text x="193.1" y="42.6">AK20</text>
<text x="193.1" y="46.3">AA18</text>
<text x="257.2" y="42.6">AV14</text>
<text x="257.2" y="44.5">AV50</text>
<text x="19.8" y="48.2">R47</text>
<text x="19.8" y="50.1">U36</text>
<text x="19.8" y="51.9">U37</text>
<text x="19.8" y="53.8">U39</text>
<text x="82.9" y="48.2">AK46</text>
<text x="82.9" y="51.9">AM44</text>
<text x="145.4" y="53">+V1.8A</text>
<text x="169" y="51.2">+V1.24A</text>
<text x="193.1" y="48.2">AA20</text>
<text x="193.1" y="51.9">AK22</text>
<text x="257.2" y="48.2">AM32</text>
<text x="265.9" y="53">+V3.3A</text>
<text x="19.8" y="55.6">U41</text>
<text x="19.8" y="57.5">U42</text>
<text x="19.8" y="59.3">U44</text>
<text x="82.9" y="55.6">AG48</text>
<text x="257.2" y="59.3">AA42</text>
<text x="257.2" y="57.5">AC41</text>
<text x="19.8" y="61.2">U46</text>
<text x="19.8" y="63">U47</text>
<text x="19.8" y="64.9">U48</text>
<text x="82.9" y="61.2">AM23</text>
<text x="82.9" y="63">AM25</text>
<text x="82.9" y="64.9">AM41</text>
<text x="124.5" y="60.5">+VDDQ</text>
<text x="193" y="63">AC46</text>
<text x="193.1" y="64.9">AE44</text>
<text x="193.1" y="61.2">AA46</text>
<text x="257.2" y="64.9">V46</text>
<text x="257.2" y="63">V44</text>
<text x="257.2" y="61.2">Y44</text>
<text x="19.9" y="66.7">V36</text>
<text x="19.9" y="68.6">V37</text>
<text x="19.9" y="70.4">V39</text>
<text x="82.9" y="66.7">AM42</text>
<text x="105.2" y="67.9">+VCCRAM_1P05</text>
<text x="128.2" y="67.9">+V1.05S</text>
<text x="193" y="68.6">AC44</text>
<text x="193.1" y="66.7">AE42</text>
<text x="193.1" y="70.4">AE46</text>
<text x="257.2" y="66.7">AJ25</text>
<text x="257.2" y="68.6">AK25</text>
<text x="261.5" y="71.6">+V3.3A_RTC</text>
<text x="19.9" y="72.3">V41</text>
<text x="19.9" y="74.1">Y36</text>
<text x="19.9" y="76">Y37</text>
<text x="19.9" y="77.9">Y39</text>
<text x="82.9" y="74.1">AC25</text>
<text x="82.9" y="77.9">U23</text>
<text x="82.9" y="72.3">AA25</text>
<text x="82.9" y="76">AE25</text>
<text x="192.9" y="72.3">AG25</text>
<text x="193" y="76">AC42</text>
<text x="257.2" y="76">AA44</text>
<text x="18.8" y="81.6">AA28</text>
<text x="18.8" y="83.4">AA30</text>
<text x="19.9" y="79.7">Y41</text>
<text x="82.9" y="79.7">V22</text>
<text x="82.9" y="81.6">V23</text>
<text x="82.9" y="83.4">V25</text>
<text x="18.7" y="87.1">AC28</text>
<text x="18.7" y="89">AC30</text>
<text x="18.8" y="85.3">AA32</text>
<text x="82.9" y="85.3">Y23</text>
<text x="82.9" y="87.1">Y25</text>
<text x="82.9" y="89">U25</text>
<text x="18.7" y="90.8">AC32</text>
<text x="18.8" y="92.7">AE28</text>
<text x="18.8" y="94.6">AE30</text>
<text x="82.9" y="94.6">U22</text>
<text x="82.9" y="90.8">U20</text>
<text x="123.7" y="92">+VCCRAM_1P05_IO</text>
<text x="150.4" y="92">+V1.05S</text>
<text x="18.6" y="98.3">AG28</text>
<text x="18.6" y="100.1">AG30</text>
<text x="18.6" y="102">AG32</text>
<text x="18.8" y="96.4">AE32</text>
<text x="82.9" y="102">AC23</text>
<text x="82.9" y="100.1">AA22</text>
<text x="19" y="103.8">AJ28</text>
<text x="19" y="105.7">AJ30</text>
<text x="19" y="107.5">AJ32</text>
<text x="82.9" y="105.7">Y18</text>
<text x="82.9" y="107.5">Y20</text>
<text x="82.9" y="103.8">V18</text>
<text x="18.8" y="109.4">AK28</text>
<text x="18.8" y="111.2">AK30</text>
<text x="18.8" y="113.1">AK32</text>
<text x="82.9" y="111.2">AA23</text>
<text x="97.8" y="112.4">+VCCRAM_1P05_FUSE</text>
<text x="18.5" y="116.8">AM30</text>
<text x="18.8" y="115">AK34</text>
<text x="19.9" y="118.7">E29</text>
<text x="82.9" y="116.8">P16</text>
<text x="108.9" y="116.1">+VCCRAM_1P05_FHV1</text>
<text x="127.4" y="117.9">+VCCRAM_1P05_FHV0</text>
<text x="19.9" y="120.5">E35</text>
<text x="19.9" y="122.4">E37</text>
<text x="20" y="124.2">F29</text>
<text x="82.9" y="120.5">T15</text>
<text x="82.9" y="122.4">T13</text>
<text x="19.8" y="126.1">U28</text>
<text x="19.8" y="127.9">U30</text>
<text x="19.8" y="129.8">U32</text>
<text x="19.9" y="131.6">V28</text>
<text x="82.9" y="129.8">R25</text>
<text x="19.9" y="133.5">V30</text>
<text x="19.9" y="135.3">V32</text>
<text x="19.9" y="137.2">Y28</text>
<text x="82.9" y="137.2">R43</text>
<text x="19.9" y="139">Y30</text>
<text x="19.9" y="140.9">Y32</text>
<text x="82.9" y="139">R41</text>
<text x="99.6" y="147.6">+VCCRAM_1P05_FUSE</text>
<text x="131.9" y="145.8">+V1.05S</text>
<text x="99.6" y="155">+VCCRAM_1P05_FHV1</text>
<text x="101.5" y="162.4">+VCCRAM_1P05_FHV0</text>
</g>
<g font-size="1.7" fill="#004080">
<text x="199.4" y="17.5">VDD2_1P24_AUD_ISH_PLL_AJ20</text>
<text x="245" y="17.5">VDDQ_AN18</text>
<text x="199.4" y="19.3">VDD2_1P24_AUD_ISH_PLL_AJ22</text>
<text x="199.4" y="23">VDD2_1P24_USB2</text>
<text x="245" y="19.3">VDDQ_AN20</text>
<text x="245" y="21.2">VDDQ_AN22</text>
<text x="245" y="23">VDDQ_AN23</text>
<text x="25.1" y="24.9">VCC_VCGI_AA36</text>
<text x="25.1" y="26.7">VCC_VCGI_AA37</text>
<text x="25.1" y="28.6">VCC_VCGI_AA39</text>
<text x="75.1" y="24.9">RSVD3</text>
<text x="199.4" y="26.7">VDD2_1P24_MPHY_AE18</text>
<text x="199.4" y="28.6">VDD2_1P24_MPHY_AE20</text>
<text x="245" y="24.9">VDDQ_AN41</text>
<text x="245" y="26.7">VDDQ_AN42</text>
<text x="245" y="28.6">VDDQ_AN44</text>
<text x="25.1" y="32.3">VCC_VCGI_AC37</text>
<text x="25.1" y="34.1">VCC_VCGI_AE36</text>
<text x="25.1" y="30.4">VCC_VCGI_AC36</text>
<text x="67.6" y="30.4">VNN_SVID_AJ37</text>
<text x="67.6" y="32.3">VNN_SVID_AJ39</text>
<text x="67.6" y="34.1">VNN_SVID_AJ41</text>
<text x="199.4" y="30.4">VDD2_1P24_MPHY_AE22</text>
<text x="199.4" y="32.3">VDD2_1P24_MPHY_AG22</text>
<text x="245" y="30.4">VDDQ_AN46</text>
<text x="245" y="32.3">VDDQ_AR17</text>
<text x="245" y="34.1">VDDQ_AR47</text>
<text x="25.1" y="41.6">VCC_VCGI_E45</text>
<text x="25.1" y="36">VCC_VCG_AE37</text>
<text x="25.1" y="37.8">VCC_VCGI_AG36</text>
<text x="25.1" y="39.7">VCC_VCGI_E43</text>
<text x="67.3" y="39.7">VNN_SVID_AK37</text>
<text x="67.3" y="41.6">VNN_SVID_AK39</text>
<text x="67.6" y="36">VNN_SVID_AJ42</text>
<text x="67.6" y="37.8">VNN_SVID_AJ46</text>
<text x="199.4" y="36">VDD2_1P24_GLM_AM20</text>
<text x="199.4" y="37.8">VDD2_1P24_GLM_AM28</text>
<text x="199.4" y="39.7">VDD2_1P24_GLM_AM37</text>
<text x="245.2" y="36">VDDQ_AT13</text>
<text x="245.2" y="37.8">VDDQ_AT17</text>
<text x="245.2" y="39.7">VDDQ_AT47</text>
<text x="245.2" y="41.6">VDDQ_AT51</text>
<text x="25.1" y="43.4">VCC_VCGI_E48</text>
<text x="25.1" y="47.1">VCC_VCGI_R45</text>
<text x="25.1" y="45.3">VCC_VCGI_E50</text>
<text x="67.3" y="43.4">VNN_SVID_AK41</text>
<text x="67.3" y="45.3">VNN_SVID_AK42</text>
<text x="67.3" y="47.1">VNN_SVID_AK44</text>
<text x="199.4" y="43.4">VDD2_1P24_GLM_AK20</text>
<text x="199.4" y="47.1">VDD2_1P24_DSI_CSI_AA18</text>
<text x="245.1" y="43.4">VDDQ_AV14</text>
<text x="245.1" y="45.3">VDDQ_AV50</text>
<text x="25.1" y="49">VCC_VCGI_R47</text>
<text x="25.1" y="50.8">VCC_VCGI_U36</text>
<text x="25.1" y="52.7">VCC_VCGI_U37</text>
<text x="67" y="52.7">VNN_SVID_AM44</text>
<text x="67.3" y="49">VNN_SVID_AK46</text>
<text x="199.4" y="49">VDD2_1P24_DSI_CSI_AA20</text>
<text x="199.4" y="52.7">VDD2_1P24_AUD_ISH_PLL_AK22</text>
<text x="245" y="49">RSVD_AM32</text>
<text x="25.1" y="54.5">VCC_VCGI_U39</text>
<text x="25.1" y="56.4">VCC_VCGI_U41</text>
<text x="25.1" y="58.3">VCC_VCGI_U42</text>
<text x="70.5" y="56.4">VNN_SENSE</text>
<text x="199.4" y="56.4">RSVD_AC20</text>
<text x="239.2" y="58.3">VCC_3P3V_A_AC41</text>
<text x="25.1" y="60.1">VCC_VCGI_U44</text>
<text x="25.1" y="62">VCC_VCGI_U46</text>
<text x="25.1" y="63.8">VCC_VCGI_U47</text>
<text x="25.1" y="65.7">VCC_VCGI_U48</text>
<text x="69" y="62">VCCIOA_AM23</text>
<text x="69" y="63.8">VCCIOA_AM25</text>
<text x="69" y="65.7">VCCIOA_AM41</text>
<text x="199.4" y="65.7">VCC_1P8V_A_AE44</text>
<text x="199.4" y="62">VCC_1P8V_A_AA46</text>
<text x="199.4" y="63.8">VCC_1P8V_A_AC46</text>
<text x="239.3" y="60.1">VCC_3P3V_A_AA42</text>
<text x="240.4" y="65.7">VCC_3P3V_A_V46</text>
<text x="240.4" y="63.8">VCC_3P3V_A_V44</text>
<text x="240.5" y="62">VCC_3P3V_A_Y44</text>
<text x="25.1" y="67.5">VCC_VCGI_V36</text>
<text x="25.1" y="69.4">VCC_VCGI_V37</text>
<text x="25.1" y="71.2">VCC_VCGI_V39</text>
<text x="69" y="67.5">VCCIOA_AM42</text>
<text x="199.4" y="67.5">VCC_1P8V_A_AE42</text>
<text x="199.4" y="69.4">VCC_1P8V_A_AC44</text>
<text x="199.4" y="71.2">VCC_1P8V_A_AE46</text>
<text x="239.3" y="69.4">VCC_3P3V_A_AK25</text>
<text x="239.6" y="67.5">VCC_3P3V_A_AJ25</text>
<text x="25.1" y="73.1">VCC_VCGI_V41</text>
<text x="25.1" y="74.9">VCC_VCGI_Y36</text>
<text x="25.1" y="76.8">VCC_VCGI_Y37</text>
<text x="63.5" y="74.9">VCCRAM_1P05_AC25</text>
<text x="63.6" y="73.1">VCCRAM_1P05_AA25</text>
<text x="63.6" y="76.8">VCCRAM_1P05_AE25</text>
<text x="199.4" y="76.8">VCC_1P8V_A_AC42</text>
<text x="199.4" y="73.1">VCC_1P8V_A_AG25</text>
<text x="243" y="76.8">VCCRTC_3P3V</text>
<text x="25.1" y="78.7">VCC_VCGI_Y39</text>
<text x="25.1" y="80.5">VCC_VCGI_Y41</text>
<text x="25.1" y="82.4">VCC_VCGI_AA28</text>
<text x="64.6" y="78.7">VCCRAM_1P05_U23</text>
<text x="64.7" y="80.5">VCCRAM_1P05_V22</text>
<text x="64.7" y="82.4">VCCRAM_1P05_V23</text>
<text x="25.1" y="84.2">VCC_VCGI_AA30</text>
<text x="25.1" y="86.1">VCC_VCGI_AA32</text>
<text x="25.1" y="87.9">VCC_VCGI_AC28</text>
<text x="25.1" y="89.8">VCC_VCGI_AC30</text>
<text x="64.6" y="89.8">VCCRAM_1P05_U25</text>
<text x="64.7" y="84.2">VCCRAM_1P05_V25</text>
<text x="64.7" y="86.1">VCCRAM_1P05_Y23</text>
<text x="64.7" y="87.9">VCCRAM_1P05_Y25</text>
<text x="25.1" y="91.6">VCC_VCGI_AC32</text>
<text x="25.1" y="93.5">VCC_VCGI_AE28</text>
<text x="25.1" y="95.3">VCC_VCGI_AE30</text>
<text x="64.6" y="95.3">VCCRAM_1P05_U22</text>
<text x="64.6" y="91.6">VCCRAM_1P05_U20</text>
<text x="25.1" y="97.2">VCC_VCGI_AE32</text>
<text x="25.1" y="99">VCC_VCGI_AG28</text>
<text x="25.1" y="100.9">VCC_VCGI_AG30</text>
<text x="60.9" y="100.9">VCCRAM_1P05_IO_AA22</text>
<text x="25.1" y="102.7">VCC_VCGI_AG32</text>
<text x="25.1" y="104.6">VCC_VCGI_AJ28</text>
<text x="25.1" y="106.5">VCC_VCGI_AJ30</text>
<text x="60.8" y="102.7">VCCRAM_1P05_IO_AC23</text>
<text x="62" y="104.6">VCCRAM_1P05_IO_V18</text>
<text x="62" y="106.5">VCCRAM_1P05_IO_Y18</text>
<text x="25.1" y="108.3">VCC_VCGI_AJ32</text>
<text x="25.1" y="110.2">VCC_VCGI_AK28</text>
<text x="25.1" y="112">VCC_VCGI_AK30</text>
<text x="25.1" y="113.9">VCC_VCGI_AK32</text>
<text x="62" y="108.3">VCCRAM_1P05_IO_Y20</text>
<text x="65" y="112">VCCRAM_1P05_IO2</text>
<text x="25.1" y="115.7">VCC_VCGI_AK34</text>
<text x="25.1" y="117.6">VCC_VCGI_AM30</text>
<text x="25.1" y="119.4">VCC_VCGI_E29</text>
<text x="67.8" y="117.6">VCC_1P05_INT1</text>
<text x="25.1" y="125">VCC_VCGI_F29</text>
<text x="25.1" y="121.3">VCC_VCGI_E35</text>
<text x="25.1" y="123.1">VCC_VCGI_E37</text>
<text x="67.8" y="121.3">VCC_1P05_INT3</text>
<text x="67.8" y="123.1">VCC_1P05_INT2</text>
<text x="25.1" y="126.9">VCC_VCGI_U28</text>
<text x="25.1" y="128.7">VCC_VCGI_U30</text>
<text x="25.1" y="130.6">VCC_VCGI_U32</text>
<text x="74.4" y="130.6">NCTF16</text>
<text x="25.1" y="132.4">VCC_VCGI_V28</text>
<text x="25.1" y="134.3">VCC_VCGI_V30</text>
<text x="25.1" y="136.1">VCC_VCGI_V32</text>
<text x="25.1" y="138">VCC_VCGI_Y28</text>
<text x="65.5" y="138">VCC_VCGI_SENSE</text>
<text x="25.1" y="139.8">VCC_VCGI_Y30</text>
<text x="25.1" y="141.7">VCC_VCGI_Y32</text>
<text x="63.5" y="139.8">VCC_VCGI_SENSE_P</text>
</g>
<g font-size="1.7" fill="#000080">
<text x="200.3" y="12.6">U1L</text>
<text x="26" y="20">U1K</text>
<text x="96.5" y="23.7">X/0/0201</text>
<text x="274.5" y="20">C43</text>
<text x="274.5" y="21.9">22uF</text>
<text x="281.9" y="20">C44</text>
<text x="281.9" y="21.9">22uF</text>
<text x="274.5" y="33">C48</text>
<text x="274.5" y="34.9">22uF</text>
<text x="281.9" y="33">C49</text>
<text x="281.9" y="34.9">22uF</text>
<text x="267.8" y="47.8">TP34</text>
<text x="278.2" y="46">C68</text>
<text x="278.2" y="47.8">22uF</text>
<text x="287.4" y="46">C67</text>
<text x="287.4" y="47.8">22uF</text>
<text x="176.2" y="55.3">R180</text>
<text x="185.5" y="55.3">X/0/0201 AC20</text>
<text x="113.2" y="71.9">R182</text>
<text x="126.1" y="71.9">0/0603</text>
<text x="198.5" y="83.1">APLI_SOC_DDR3L</text>
<text x="135.4" y="96.1">R183</text>
<text x="148.4" y="96.1">0/0603</text>
<text x="91.6" y="129.4">TP35</text>
<text x="24.1" y="146.1">APLI_SOC_DDR3L</text>
<text x="116.9" y="151.7">R184</text>
<text x="126.1" y="151.7">0/0201</text>
<text x="116.9" y="159.1">R185</text>
<text x="126.1" y="159.1">0/0201</text>
<text x="116.9" y="166.5">R186</text>
<text x="126.1" y="166.5">0/0201</text>
</g>
<g font-size="1.7" fill="#f00">
<text x="103.9" y="56.2">SOC_VNN_SENSE</text>
<text x="120" y="56.2">[24]</text>
<text x="103.9" y="137.8">SOC_VCC_VSSSENSE</text>
<text x="123.4" y="137.8">[24]</text>
<text x="103.9" y="139.6">SOC_VCC_SENSE</text>
<text x="120" y="139.6">[24]</text>
</g>
<g font-size="1.3">
<text x="31.2" y="1.4">5</text>
<text x="89.8" y="1.4">4</text>
<text x="148.4" y="1.4">3</text>
<text x="207" y="1.4">2</text>
<text x="265.6" y="1.4">1</text>
<text x=".5" y="28.8">D</text>
<text x="295.3" y="28.8">D</text>
<text x=".5" y="80.3">C</text>
<text x="295.3" y="80.3">C</text>
<text x=".5" y="131.8">B</text>
<text x="295.3" y="131.8">B</text>
<text x=".5" y="183.3">A</text>
<text x="295.3" y="183.3">A</text>
<text x="31.2" y="209.2">5</text>
<text x="89.8" y="209.2">4</text>
<text x="148.4" y="209.2">3</text>
<text x="207" y="209.2">2</text>
<text x="265.6" y="209.2">1</text>
</g>
<g font-size="1.3" fill="#00f">
<text x="222.5" y="12.3">APL_SOC</text>
<text x="48.3" y="25.3">APL_SOC</text>
</g>
</svg>
